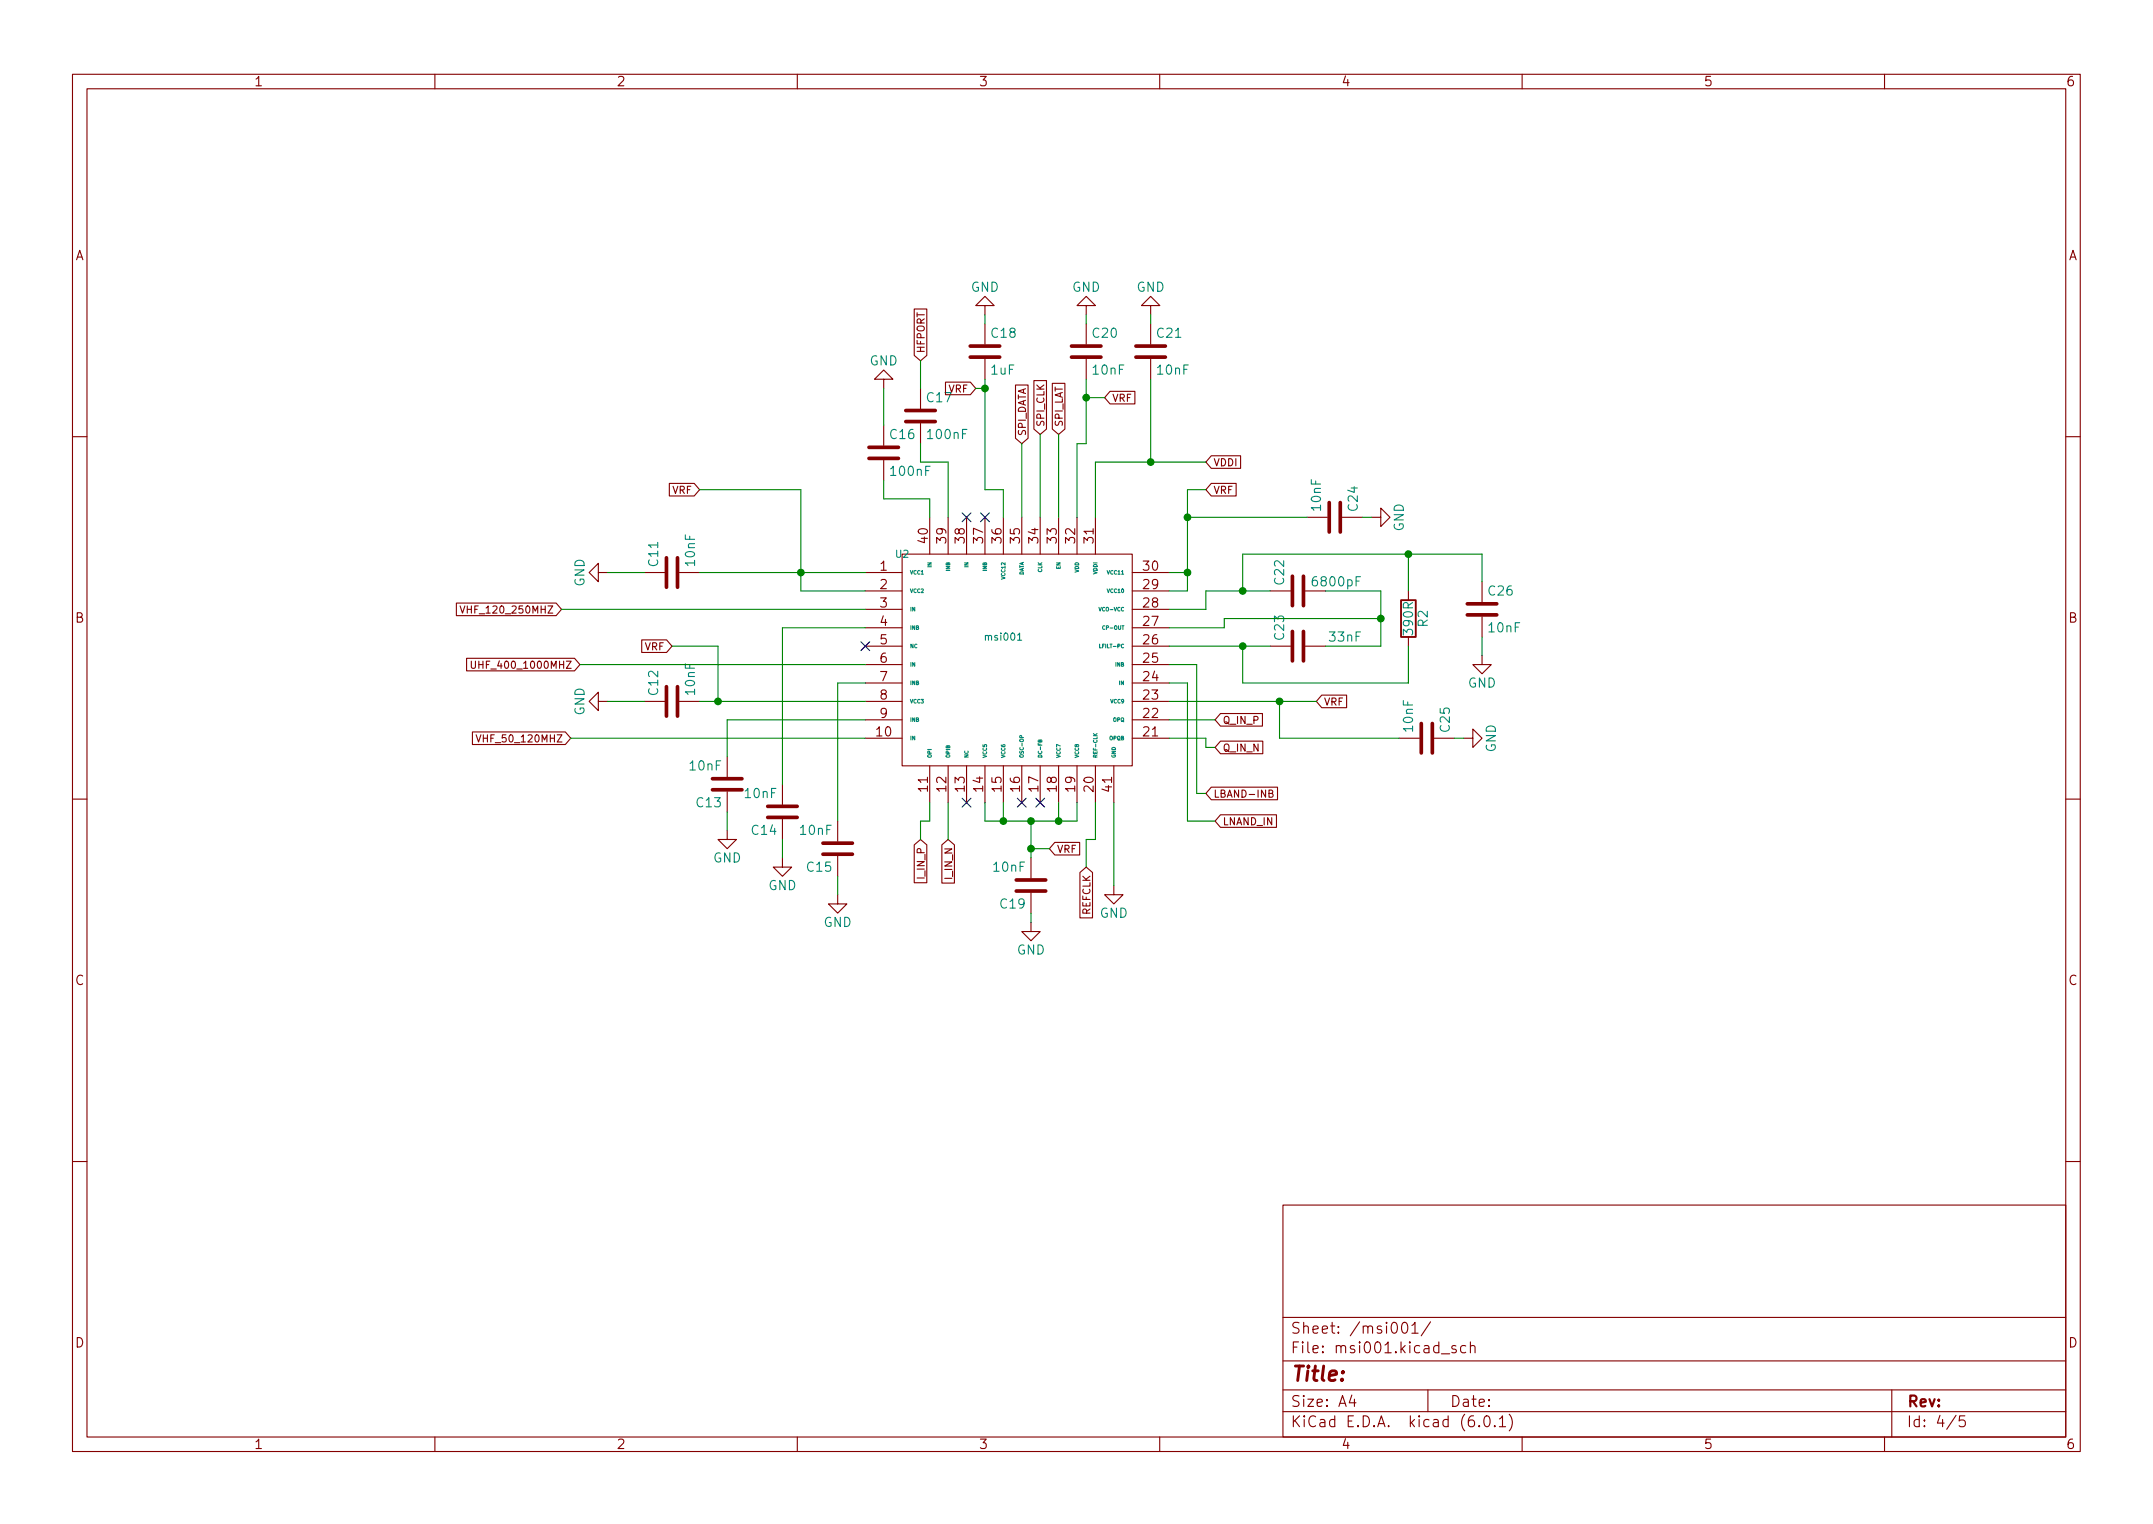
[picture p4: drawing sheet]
<svg xmlns="http://www.w3.org/2000/svg" width="297mm" height="210mm" viewBox="0 0 297 210" stroke-linecap="round" stroke-linejoin="round" font-family="sans-serif">
<g fill="none" stroke="#840000" stroke-width=".15">
<path d="M10 10.2h277v190.1h-277zM12 12.2h273v186.1h-273zM60 10.2v2M110 10.2v2M160 10.2v2M210 10.2v2M260 10.2v2M121.9 52.3h-1.3l1.3-1.3 1.3 1.3h-1.3v1.3M121.9 58.7v2.8M126.1 42.6h1.8v6.4l-.9 .8-.9-.8zM127 53.6v2.8M127 58.4v2.8"/>
<path d="M130.4 52.7h3.5l.7 .9-.7 .9h-3.5zM135.9 42.2h-1.3l1.3-1.3 1.3 1.3h-1.3v1.2M135.9 44.7v2.8M135.9 49.5v2.8M140.1 53.1h1.7v7.4l-.8 .7-.9-.7zM142.6 52.5h1.8v6.7l-.9 .7-.9-.7zM145.2 52.9h1.7v6.3l-.9 .7-.8-.7zM149.9 42.2h-1.3l1.3-1.3 1.2 1.3h-1.2v1.2M149.9 44.7v2.8M149.9 49.5v2.8M153.1 54h3.5v1.7h-3.5l-.7-.8zM158.7 42.2h-1.2l1.2-1.3 1.3 1.3h-1.3v1.2"/>
<path d="M158.7 44.7v2.8M158.7 49.5v2.8M10 60.2h2M82.5 79v1.3l-1.2-1.3 1.2-1.3v1.3h1.3M88.9 79h2.8M92.3 66.7h3.5l.7 .9-.7 .8h-3.5zM93.7 79h2.8M119.4 79h5.1M121.9 63.5v2.8M124.5 76.4h31.7v29.3h-31.7zM128.3 71.4v5M130.8 71.4v5"/>
<path d="M133.3 71.4v5M135.9 71.4v5M138.4 71.4v5M141 71.4v5M143.5 71.4v5M146 71.4v5M148.6 71.4v5M151.1 71.4v5M156.2 79h5.1M167.1 66.7h3.4v1.7h-3.4l-.7-.8zM167.1 62.9h4.1v1.7h-4.1l-.7-.9zM180.3 71.4h2.8"/>
<path d="M185.2 71.4h2.8M189.2 71.4h1.3v-1.3l1.3 1.3-1.3 1.2v-1.2M285 60.2h2M63 83.2h13.7l.8 .9-.8 .8h-13.7zM63.5 83.6l.3 1 .3-1M64.4 90.8h14.9l.7 .9-.7 .9h-14.9zM65 91.2v.8l.2 .2h.2l.2-.2v-.8M82.5 96.8v1.2l-1.2-1.2 1.2-1.3v1.3h1.3M88.5 88.3h3.5l.7 .8-.7 .9h-3.5zM88.9 96.8h2.8M93.7 96.8h2.8M119.4 89.1h5.1"/>
<path d="M119.4 81.5h5.1M119.4 96.8h5.1M119.4 99.3h5.1M119.4 94.2h5.1M119.4 91.7h5.1M119.4 86.6h5.1M119.4 84.1h5.1M156.2 89.1h5.1M156.2 81.5h5.1M156.2 96.8h5.1M156.2 99.3h5.1M156.2 94.2h5.1"/>
<path d="M156.2 91.7h5.1M156.2 86.6h5.1M156.2 84.1h5.1M168.4 98.4h5.8v1.8h-5.8l-.8-.9zM175.3 89.1h2.8M175.3 81.5h2.8M180.1 89.1h2.8M180.1 81.5h2.8M182.4 95.9h3.4v1.7h-3.4l-.8-.8zM194.3 81.5v1.3M194.3 87.9v1.2M204.5 90.4v1.3h1.2l-1.2 1.3-1.3-1.3h1.3"/>
<path d="M204.5 80.3v2.8M204.5 85.1v2.8M10 110.2h2M65.2 101h12.8l.7 .8-.7 .9h-12.8zM65.7 101.4l.3 1 .4-1M100.3 114.5v1.3h-1.2l1.2 1.3 1.3-1.3h-1.3M100.3 104.4v2.8M100.3 109.2v2.8M107.9 118.4v1.2h-1.2l1.2 1.3 1.3-1.3h-1.3M107.9 108.2v2.8M107.9 113v2.8M115.6 113.3v2.8"/>
<path d="M115.6 118.1v2.8M119.4 101.8h5.1M126.1 116.6l.9-.8 .9 .8v5.2h-1.8zM128.3 105.7v5M129.9 116.6l.9-.8 .9 .8v5.2h-1.8zM130.8 105.7v5M133.3 105.7v5M135.9 105.7v5M138.4 105.7v5M141 105.7v5M142.2 118.4v2.8M143.5 105.7v5"/>
<path d="M145.5 116.2h3.5v1.8h-3.5l-.7-.9zM146 105.7v5M148.6 105.7v5M151.1 105.7v5M153.7 105.7v5M156.2 101.8h5.1M167.1 108.6h9.2v1.7h-9.2l-.7-.8zM168.4 112.4h7.7v1.7h-7.7l-.8-.8zM168.4 102.3h5.8v1.7h-5.8l-.8-.9zM175.1 109.5l.4-.1 .1-.1v-.2l-.5-.1v1h.4l.1-.1v-.2l-.2-.2M193 101.8h2.8M197.9 101.8h2.8"/>
<path d="M201.9 101.8h1.3v-1.2l1.3 1.2-1.3 1.3v-1.3M285 110.2h2M115.6 123.4v1.3h-1.3l1.3 1.3 1.2-1.3h-1.2M142.2 127.2v1.3h-1.2l1.2 1.3 1.3-1.3h-1.3M142.2 123.2v2.8M149 120.4l.9-.8 .8 .8v6.2h-1.7zM153.7 122.2v1.2h1.2l-1.2 1.3-1.3-1.3h1.3M10 160.2h2M177 166.3h108v32h-108zM285 160.2h2M60 198.3v2M110 198.3v2"/>
<path d="M160 198.3v2M177 194.8h108M177 191.8h108M177 187.8h108M177 181.8h108M186.5 192.5l-.4 1h1M186.9 193v1M193.5 182.6a.36 .36 0 0 1 .4-.2 .36 .36 0 0 1 .2 .3 .77 .77 0 0 1-.4 1.2 .91 .91 0 0 1-.2-1.3zM194.8 182.9l.4-.5v1.5M194.8 183.9h.8M197 191.8v3M197.4 182.4l-1.3 1.9"/>
<path d="M198.9 186.8h1.1M200.9 185.7l-.4-.1-.2 .2 .1 .3 .5 .1v.1v.3h-.2h-.4M202.2 185.7l-.4-.1-.3 .3v.4l.1 .3h.2h.4M202.9 185.8a.37 .37 0 0 1 .6 0v.8M202.9 185.1v1.5M204.1 196.7v.1h-.1l.1-.1v.1M204.9 195.4a.36 .36 0 0 1 .6 .2 .77 .77 0 0 1-.4 1.2 1 1 0 0 1-.2-1.4zM206.2 196.7l.1 .1h-.1h-.1l.1-.1v.1M206.9 195.8l.4-.5v1.5M206.9 196.8h.8M208.2 195.1a1.72 1.72 0 0 1 0 2.3M210 198.3v2"/>
<path d="M260 198.3v2M261 191.8v6.5M269.9 195.3l-1.3 1.9M271.1 195.3h-.7l-.1 .7 .2-.1 .5 .1 .2 .2-.1 .5-.2 .1h-.4l-.2-.1"/>
</g>
<g fill="none" stroke="#840000" stroke-width=".51">
<path d="M125 58.2h4M125 56.6h4M133.9 49.3h4M133.9 47.7h4M147.8 49.3h4.1M147.8 47.7h4.1M156.7 49.3h4.1M156.7 47.7h4.1M91.9 77v4M93.5 77v4M119.9 63.2h4.1M119.9 61.7h4.1"/>
<path d="M178.3 79.5v4.1M179.8 79.5v4.1M183.4 69.3v4.1M184.9 69.3v4.1M91.9 94.7v4.1M93.5 94.7v4.1M178.3 87.1v4.1M179.8 87.1v4.1M196.1 99.8v4.1M197.6 99.8v4.1M202.4 84.8h4.1M202.4 83.3h4.1"/>
<path d="M98.3 107.4h4.1M98.3 109h4.1M105.9 111.2h4.1M105.9 112.8h4.1M113.5 116.3h4.1M113.5 117.9h4.1M140.2 121.4h4.1M140.2 122.9h4.1"/>
</g>
<path d="M193.3 82.8h2v5.1h-2z" fill="none" stroke="#840000" stroke-width=".25"/>
<path d="M140.4 88.3h.6M151.6 83.8l.2 .5 .1-.5M151.7 88.9v.5h.2M152.4 86.4a.23 .23 0 0 0-.3 .2 .23 .23 0 0 0 .3 .2M141 101.8l-.1-.3h-.2v.3h.5M143.5 102.2l.1-.1 .1 .1v.2h-.5l.1-.3h.1l.1 .3M150.9 101.2l.2 .3M151.4 101.2l-.3 .2" fill="none" stroke="#008484" stroke-width=".15"/>
<g fill="none" stroke="#008400" stroke-width=".15">
<path d="M121.9 53.6v5.1M127 49.8v3.8M134.6 53.6h1.3M135.9 43.4v1.3M135.9 52.3v15.3h2.5v3.8M143.5 59.9v11.5M146 59.9v11.5M149.9 43.4v1.3M149.9 52.3v8.9h-1.3v10.2M149.9 54.9h2.5M158.7 43.4v1.3M158.7 52.3v11.4"/>
<path d="M83.8 79h5.1M96.5 67.6h14v13.9h8.9M96.5 79h22.9M121.9 66.3v2.5h6.4v2.6M127 61.2v2.5h3.8v7.7M141 61.2v10.2M161.3 79h2.5M163.8 71.4h16.5M166.4 67.6h-2.6v13.9h-2.5M166.4 63.7h-15.3v7.7M188 71.4h1.2M194.3 76.4v5.1"/>
<path d="M77.5 84.1h41.9M80 91.7h39.4M83.8 96.8h5.1M92.7 89.1h6.4v7.7M96.5 96.8h22.9M119.4 94.2h-3.8v19.1M119.4 86.6h-11.5v21.6M119.4 99.3h-19.1v5.1M161.3 94.2h2.5v19.1h3.8M161.3 96.8h20.3M161.3 91.7h3.8v17.8h1.3M161.3 89.1h14"/>
<path d="M161.3 99.3h6.3M171.4 89.1v5.1h22.9v-5.1M175.3 81.5h-8.9v2.6h-5.1M176.5 96.8v5h16.5M182.9 81.5h7.6v7.6h-7.6M190.5 85.3h-21.6v1.3h-7.6M204.5 80.3v-3.9h-33.1v5.1M204.5 87.9v2.5M78.7 101.8h40.7M100.3 112v2.5M107.9 115.8v2.6M128.3 110.7v2.6h-1.3v2.5"/>
<path d="M130.8 110.7v5.1M135.9 110.7v2.6h12.7v-2.6M138.4 110.7v2.6M142.2 113.3v5.1M142.2 117.1h2.6M146 110.7v2.6M151.1 110.7v5.1h-1.2v3.8M153.7 110.7v11.5M161.3 101.8h5.1v1.3h1.2M200.7 101.8h1.2M115.6 120.9v2.5M142.2 126v1.2"/>
</g>
<path d="M132.7 70.8l1.3 1.2M134 70.8l-1.3 1.2M135.3 70.8l1.2 1.2M136.5 70.8l-1.2 1.2M118.8 88.5l1.2 1.3M120 88.5l-1.2 1.3M132.7 110.1l1.3 1.2M134 110.1l-1.3 1.2M140.4 110.1l1.2 1.2M141.6 110.1l-1.2 1.2M142.9 110.1l1.2 1.2M144.1 110.1l-1.2 1.2" fill="none" stroke="#000084" stroke-width=".15"/>
<g fill="#008400" stroke="#008400" stroke-width=".15">
<circle cx="158.7" cy="63.7" r=".46"/>
<circle cx="163.8" cy="71.4" r=".46"/>
<circle cx="149.9" cy="54.9" r=".46"/>
<circle cx="135.9" cy="53.6" r=".46"/>
<circle cx="194.3" cy="76.4" r=".46"/>
<circle cx="171.4" cy="81.5" r=".46"/>
<circle cx="171.4" cy="89.1" r=".46"/>
<circle cx="190.5" cy="85.3" r=".46"/>
<circle cx="163.8" cy="79" r=".46"/>
<circle cx="138.4" cy="113.3" r=".46"/>
<circle cx="142.2" cy="117.1" r=".46"/>
<circle cx="142.2" cy="113.3" r=".46"/>
<circle cx="176.5" cy="96.8" r=".46"/>
<circle cx="146" cy="113.3" r=".46"/>
<circle cx="110.5" cy="79" r=".46"/>
<circle cx="99.1" cy="96.8" r=".46"/>
</g>
<text font-size="2.8" fill="#840000" x="178" y="190.6">Title:</text>
<g font-size="2.1" fill="#840000">
<text x="178" y="184">Sheet: /msi001/</text>
<text x="178" y="186.7">File: msi001.kicad_sch</text>
<text x="178" y="196.9">KiCad E.D.A. kicad (6.0.1)</text>
<text x="178" y="194.1">Size: A4</text>
<text x="200" y="194.1">Date:</text>
<text x="263" y="194.1">Rev:</text>
<text x="263" y="196.9">Id: 4/5</text>
</g>
<g font-size="1.8" fill="#840000">
<text x="35" y="11.9">1</text>
<text x="85" y="11.9">2</text>
<text x="135" y="11.9">3</text>
<text x="185" y="11.9">4</text>
<text x="235" y="11.9">5</text>
<text x="285" y="11.9">6</text>
<text x="10.3" y="35.9">A</text>
<text x="285.3" y="35.9">A</text>
<text x="128" y="74.9" transform="rotate(-90 128 74.9)">40</text>
<text x="130.6" y="74.9" transform="rotate(-90 130.6 74.9)">39</text>
<text x="133.1" y="74.9" transform="rotate(-90 133.1 74.9)">38</text>
<text x="135.6" y="74.9" transform="rotate(-90 135.6 74.9)">37</text>
<text x="138.2" y="74.9" transform="rotate(-90 138.2 74.9)">36</text>
<text x="140.7" y="74.9" transform="rotate(-90 140.7 74.9)">35</text>
<text x="143.3" y="74.9" transform="rotate(-90 143.3 74.9)">34</text>
<text x="145.8" y="74.9" transform="rotate(-90 145.8 74.9)">33</text>
<text x="148.3" y="74.9" transform="rotate(-90 148.3 74.9)">32</text>
<text x="150.9" y="74.9" transform="rotate(-90 150.9 74.9)">31</text>
<text x="121.4" y="78.7">1</text>
<text x="121.4" y="81.3">2</text>
<text x="121.4" y="83.8">3</text>
<text x="157.8" y="83.8">28</text>
<text x="157.8" y="81.3">29</text>
<text x="157.8" y="78.7">30</text>
<text x="10.3" y="85.9">B</text>
<text x="121.4" y="86.4">4</text>
<text x="121.4" y="88.9">5</text>
<text x="157.8" y="88.9">26</text>
<text x="157.8" y="86.4">27</text>
<text x="285.3" y="85.9">B</text>
<text x="121.4" y="91.4">6</text>
<text x="121.4" y="94">7</text>
<text x="157.8" y="94">24</text>
<text x="157.8" y="91.4">25</text>
<text x="120.9" y="101.6">10</text>
<text x="121.4" y="96.5">8</text>
<text x="121.4" y="99.1">9</text>
<text x="157.8" y="101.6">21</text>
<text x="157.8" y="99.1">22</text>
<text x="157.8" y="96.5">23</text>
<text x="128" y="109.2" transform="rotate(-90 128 109.2)">11</text>
<text x="130.6" y="109.2" transform="rotate(-90 130.6 109.2)">12</text>
<text x="133.1" y="109.2" transform="rotate(-90 133.1 109.2)">13</text>
<text x="135.6" y="109.2" transform="rotate(-90 135.6 109.2)">14</text>
<text x="138.2" y="109.2" transform="rotate(-90 138.2 109.2)">15</text>
<text x="140.7" y="109.2" transform="rotate(-90 140.7 109.2)">16</text>
<text x="143.3" y="109.2" transform="rotate(-90 143.3 109.2)">17</text>
<text x="145.8" y="109.2" transform="rotate(-90 145.8 109.2)">18</text>
<text x="148.3" y="109.2" transform="rotate(-90 148.3 109.2)">19</text>
<text x="150.9" y="109.2" transform="rotate(-90 150.9 109.2)">20</text>
<text x="153.4" y="109.2" transform="rotate(-90 153.4 109.2)">41</text>
<text x="10.3" y="135.9">C</text>
<text x="285.3" y="135.9">C</text>
<text x="10.3" y="185.9">D</text>
<text x="285.3" y="185.9">D</text>
<text x="35" y="199.9">1</text>
<text x="85" y="199.9">2</text>
<text x="135" y="199.9">3</text>
<text x="185" y="199.9">4</text>
<text x="235" y="199.9">5</text>
<text x="285" y="199.9">6</text>
</g>
<g font-size="1.8" fill="#008484">
<text x="133.9" y="40.3">GND</text>
<text x="147.9" y="40.3">GND</text>
<text x="156.8" y="40.3">GND</text>
<text x="136.8" y="46.6">C18</text>
<text x="150.8" y="46.6">C20</text>
<text x="159.7" y="46.6">C21</text>
<text x="120" y="50.4">GND</text>
<text x="136.8" y="51.7">1uF</text>
<text x="150.8" y="51.7">10nF</text>
<text x="159.7" y="51.7">10nF</text>
<text x="127.9" y="55.5">C17</text>
<text x="122.9" y="60.6">C16</text>
<text x="123" y="65.7">100nF</text>
<text x="128.1" y="60.6">100nF</text>
<text x="182.2" y="70.4" transform="rotate(-90 182.2 70.4)">10nF</text>
<text x="187.3" y="70.4" transform="rotate(-90 187.3 70.4)">C24</text>
<text x="193.7" y="73.3" transform="rotate(-90 193.7 73.3)">GND</text>
<text x="80.6" y="81" transform="rotate(-90 80.6 81)">GND</text>
<text x="90.8" y="78.1" transform="rotate(-90 90.8 78.1)">C11</text>
<text x="95.9" y="78" transform="rotate(-90 95.9 78)">10nF</text>
<text x="177.2" y="80.6" transform="rotate(-90 177.2 80.6)">C22</text>
<text x="181.3" y="80.9">6800pF</text>
<text x="205.4" y="82.2">C26</text>
<text x="177.2" y="88.2" transform="rotate(-90 177.2 88.2)">C23</text>
<text x="183.5" y="88.5">33nF</text>
<text x="194.9" y="87.5" transform="rotate(-90 194.9 87.5)">390R</text>
<text x="197" y="86.5" transform="rotate(-90 197 86.5)">R2</text>
<text x="205.4" y="87.2">10nF</text>
<text x="90.8" y="95.8" transform="rotate(-90 90.8 95.8)">C12</text>
<text x="95.9" y="95.8" transform="rotate(-90 95.9 95.8)">10nF</text>
<text x="202.5" y="94.9">GND</text>
<text x="80.6" y="98.7" transform="rotate(-90 80.6 98.7)">GND</text>
<text x="194.9" y="100.9" transform="rotate(-90 194.9 100.9)">10nF</text>
<text x="200" y="100.9" transform="rotate(-90 200 100.9)">C25</text>
<text x="95.2" y="106.3">10nF</text>
<text x="206.4" y="103.8" transform="rotate(-90 206.4 103.8)">GND</text>
<text x="96.1" y="111.4">C13</text>
<text x="102.8" y="110.1">10nF</text>
<text x="98.4" y="119">GND</text>
<text x="103.8" y="115.2">C14</text>
<text x="110.5" y="115.2">10nF</text>
<text x="106" y="122.8">GND</text>
<text x="111.4" y="120.3">C15</text>
<text x="137.1" y="120.3">10nF</text>
<text x="138.1" y="125.3">C19</text>
<text x="113.6" y="127.9">GND</text>
<text x="140.3" y="131.7">GND</text>
<text x="151.7" y="126.6">GND</text>
</g>
<g font-size="1.4" fill="#840000">
<text x="127.6" y="48.8" transform="rotate(-90 127.6 48.8)">HFPORT</text>
<text x="130.9" y="54.2">VRF</text>
<text x="144.1" y="58.9" transform="rotate(-90 144.1 58.9)">SPI_CLK</text>
<text x="146.6" y="58.9" transform="rotate(-90 146.6 58.9)">SPI_LAT</text>
<text x="153.4" y="55.4">VRF</text>
<text x="141.5" y="60.2" transform="rotate(-90 141.5 60.2)">SPI_DATA</text>
<text x="167.4" y="64.3">VDDI</text>
<text x="92.8" y="68.1">VRF</text>
<text x="167.4" y="68.1">VRF</text>
<text x="64.6" y="84.6">VHF_120_250MHZ</text>
<text x="89" y="89.7">VRF</text>
<text x="66.3" y="92.3">UHF_400_1000MHZ</text>
<text x="168.6" y="99.9">Q_IN_P</text>
<text x="182.6" y="97.3">VRF</text>
<text x="66.6" y="102.4">VHF_50_120MHZ</text>
<text x="168.6" y="103.7">Q_IN_N</text>
<text x="167.4" y="110">LBAND-INB</text>
<text x="168.6" y="113.8">LNAND_IN</text>
<text x="145.8" y="117.7">VRF</text>
<text x="127.6" y="121" transform="rotate(-90 127.6 121)">I_IN_P</text>
<text x="131.4" y="121.1" transform="rotate(-90 131.4 121.1)">I_IN_N</text>
<text x="150.4" y="126.2" transform="rotate(-90 150.4 126.2)">REFCLK</text>
</g>
<g font-size="1.4" fill="#008484">
<text x="123.6" y="76.9">U2</text>
<text x="136.1" y="88.4">msi001</text>
</g>
<g font-size=".7" fill="#008484">
<text x="125.5" y="79.2">VCC1</text>
<text x="125.5" y="81.8">VCC2</text>
<text x="128.5" y="78.2" transform="rotate(-90 128.5 78.2)">IN</text>
<text x="131.1" y="78.7" transform="rotate(-90 131.1 78.7)">INB</text>
<text x="133.6" y="78.2" transform="rotate(-90 133.6 78.2)">IN</text>
<text x="136.1" y="78.7" transform="rotate(-90 136.1 78.7)">INB</text>
<text x="138.7" y="79.7" transform="rotate(-90 138.7 79.7)">VCC12</text>
<text x="141.2" y="79.4" transform="rotate(-90 141.2 79.4)">DATA</text>
<text x="143.8" y="78.9" transform="rotate(-90 143.8 78.9)">CLK</text>
<text x="146.3" y="78.4" transform="rotate(-90 146.3 78.4)">EN</text>
<text x="148.8" y="79" transform="rotate(-90 148.8 79)">VDD</text>
<text x="151.4" y="79.2" transform="rotate(-90 151.4 79.2)">VDDI</text>
<text x="152.9" y="81.8">VCC10</text>
<text x="152.9" y="79.2">VCC11</text>
<text x="125.5" y="84.3">IN</text>
<text x="125.5" y="86.9">INB</text>
<text x="125.5" y="89.4">NC</text>
<text x="151.9" y="84.3">VCO-VCC</text>
<text x="152" y="89.4">LFILT-PC</text>
<text x="152.5" y="86.9">CP-OUT</text>
<text x="125.5" y="91.9">IN</text>
<text x="125.5" y="94.5">INB</text>
<text x="154" y="91.9">INB</text>
<text x="154.5" y="94.5">IN</text>
<text x="125.5" y="97">VCC3</text>
<text x="125.5" y="99.6">INB</text>
<text x="153.3" y="97">VCC9</text>
<text x="153.6" y="99.6">OPQ</text>
<text x="125.5" y="102.1">IN</text>
<text x="128.5" y="104.6" transform="rotate(-90 128.5 104.6)">OPI</text>
<text x="131.1" y="104.6" transform="rotate(-90 131.1 104.6)">OPIB</text>
<text x="133.6" y="104.6" transform="rotate(-90 133.6 104.6)">NC</text>
<text x="136.1" y="104.6" transform="rotate(-90 136.1 104.6)">VCC5</text>
<text x="138.7" y="104.6" transform="rotate(-90 138.7 104.6)">VCC6</text>
<text x="141.2" y="104.6" transform="rotate(-90 141.2 104.6)">OSC-OP</text>
<text x="143.8" y="104.6" transform="rotate(-90 143.8 104.6)">DC-FB</text>
<text x="146.3" y="104.6" transform="rotate(-90 146.3 104.6)">VCC7</text>
<text x="148.8" y="104.6" transform="rotate(-90 148.8 104.6)">VCC8</text>
<text x="151.4" y="104.6" transform="rotate(-90 151.4 104.6)">REF-CLK</text>
<text x="153.1" y="102.1">OPQB</text>
<text x="153.9" y="104.6" transform="rotate(-90 153.9 104.6)">GND</text>
</g>
</svg>
